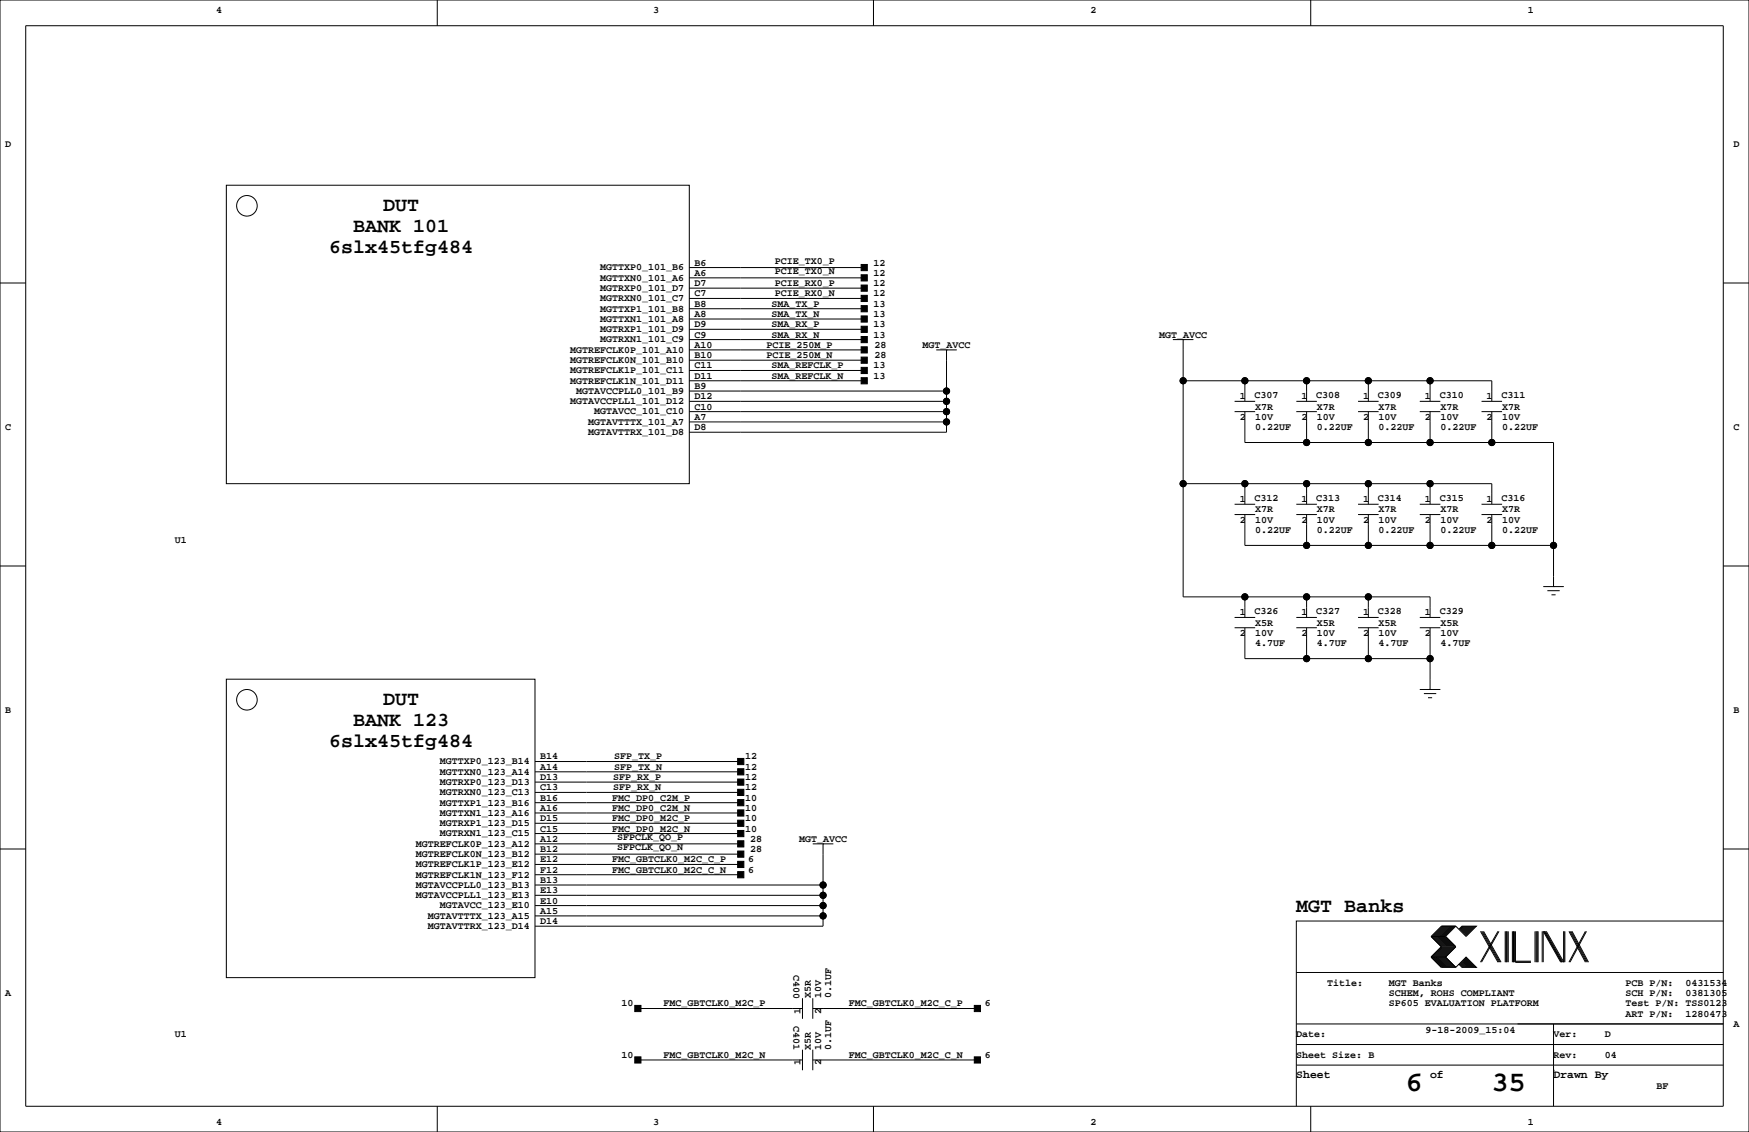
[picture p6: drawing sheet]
<svg xmlns="http://www.w3.org/2000/svg" width="432mm" height="279mm" viewBox="0 0 432 279" stroke-linecap="round" stroke-linejoin="round" font-family="sans-serif">
<g fill="none" stroke="#000" stroke-width=".25">
<path d="M0 0h431.8v279.4h-431.8zM6.3 6.4h419.1v266.6h-419.1zM107.9 0v6.4M215.6 0v6.4M323.6 0v6.4M55.9 45.7h114.3v73.7h-114.3zM0 69.8h6.3M170.2 78.7h43.2M170.2 76.2h43.2M170.2 73.7h43.2M170.2 71.1h43.2M170.2 68.6h43.2"/>
<path d="M170.2 66h43.2M425.4 69.8h6.4M170.2 94h43.2M170.2 99.1h63.5M170.2 91.4h43.2M170.2 81.3h43.2M170.2 83.8h43.2M170.2 88.9h43.2M170.2 86.4h43.2M170.2 96.5h63.5M231.1 86.4h5.1M233.7 86.4h.1"/>
<path d="M233.7 86.4v20.3h-63.5M289.6 83.8h5M292.1 83.8h.1M292.1 83.8v63.5h61v5.1M292.1 94h76.2v5.1M304.8 99.1h5.1M307.3 94v5.1M320 99.1h5.1M322.6 94v5.1M335.3 99.1h5.1M337.8 94v5.1M350.5 99.1h5.1"/>
<path d="M353.1 94v5.1M365.8 99.1h5M170.2 101.6h63.5M170.2 104.1h63.5M292.1 119.4h76.2v5.1M304.8 101.6h5.1M307.3 101.6v7.6h76.2v35.6M307.3 119.4v5.1M320 101.6h5.1M322.6 101.6v7.6M322.6 119.4v5.1M335.3 101.6h5.1"/>
<path d="M337.8 101.6v7.6M337.8 119.4v5.1M350.5 101.6h5.1M353.1 101.6v7.6M353.1 119.4v5.1M365.8 101.6h5M368.3 101.6v7.6M0 139.7h6.3M304.8 127h5.1M304.8 124.5h5.1M307.3 127v7.6h76.2M320 127h5.1"/>
<path d="M320 124.5h5.1M322.6 127v7.6M335.3 127h5.1M335.3 124.5h5.1M337.8 127v7.6M350.5 127h5.1M350.5 124.5h5.1M353.1 127v7.6M365.8 127h5M365.8 124.5h5M368.3 127v7.6M425.4 139.7h6.4"/>
<path d="M304.8 154.9h5.1M304.8 152.4h5.1M307.3 154.9v7.7h45.8M307.3 147.3v5.1M320 154.9h5.1M320 152.4h5.1M322.6 147.3v5.1M322.6 154.9v7.7M335.3 154.9h5.1M335.3 152.4h5.1M337.8 147.3v5.1M337.8 154.9v7.7"/>
<path d="M350.5 154.9h5.1M350.5 152.4h5.1M353.1 154.9v15.3M381 144.8h5.1M382 145.8h3.1M383 146.8h1M383.5 144.8h.1M55.9 167.6h76.2v73.7h-76.2zM350.5 170.2h5.1M351.5 171.2h3.1M352.6 172.2h1M353.1 170.2h.1"/>
<path d="M132.1 198.1h50.8M132.1 195.6h50.8M132.1 193h50.8M132.1 190.5h50.8M132.1 188h50.8M0 209.5h6.3M132.1 218.4h71.1M132.1 208.3h50.8M132.1 205.7h50.8M132.1 203.2h50.8M132.1 200.7h50.8M132.1 210.8h50.8"/>
<path d="M132.1 215.9h50.8M132.1 213.4h50.8M200.7 208.3h5M203.2 208.3h.1M203.2 208.3v20.3h-71.1M425.4 209.5h6.4M132.1 221h71.1M132.1 223.5h71.1M132.1 226.1h71.1M353.3 236.2l2.6 2.6h3.5M353.3 231.1l2.6 2.6-2.6 2.5M353.3 236.2h3.6"/>
<path d="M353.3 231.1h3.6M356.1 228.6l-2.5 2.5 2.5 2.6-2.5 2.5 2.5 2.6M356.4 228.6l-2.6 2.5 2.6 2.6-2.6 2.5 2.6 2.6M356.6 228.6l-2.5 2.5 2.5 2.6-2.5 2.5 2.5 2.6M356.9 228.6l-2.6 2.5 2.6 2.6-2.6 2.5 2.6 2.6M356.9 231.1l2.5 2.6-2.5 2.5M356.9 236.2l2.5 2.6M357.1 228.6l-2.5 2.5 2.5 2.6-2.5 2.5 2.5 2.6M357.4 228.6l-2.6 2.5 2.6 2.6-2.6 2.5 2.6 2.6M357.6 228.6l-2.5 2.5 2.5 2.6-2.5 2.5 2.5 2.6M357.9 228.6l-2.6 2.5 2.6 2.6-2.6 2.5 2.6 2.6M358.1 228.6l-2.5 2.5 2.5 2.6-2.5 2.5 2.5 2.6"/>
<path d="M358.4 228.6l-2.5 2.5 2.5 2.6-2.5 2.5 2.5 2.6M358.6 228.6l-2.5 2.5 2.5 2.6-2.5 2.5 2.5 2.6M358.9 228.6l-2.5 2.5 2.5 2.6-2.5 2.5 2.5 2.6M359.2 228.6l-2.6 2.5 2.6 2.6-2.6 2.5 2.6 2.6M359.4 228.6l2.5 2.5 2.6-2.5h-3.6l-.7 .8M359.4 228.6h-3.5l-2.6 2.5M359.4 228.6l-2.5 2.5M360.2 238l.7 .8h3.6l-2.6-2.6-2.5 2.6M360.4 237.7l1 1.1M360.4 238l.8 .8M360.7 237.5l1.2 1.3M360.7 237.7l1 1.1"/>
<path d="M360.9 237.2l1.6 1.6M360.9 237.5l1.3 1.3M361.2 237l1.8 1.8M361.2 237.2l1.5 1.6M361.2 228.6l-.8 .8M361.4 236.7l2.1 2.1M361.4 237l1.8 1.8M361.4 228.6l-1 1M361.7 236.5l2.3 2.3M361.7 236.7l2 2.1M361.7 228.6l-1 1M361.9 236.5l2.3 2.3"/>
<path d="M361.9 228.6l-1.2 1.3M362.2 228.6l-1.3 1.3M362.5 228.6l-1.6 1.5M362.7 228.6l-1.5 1.5M363 228.6l-1.8 1.8M363.2 228.6l-1.8 1.8M363.5 228.6l-2.1 2M363.7 228.6l-2 2M364 228.6l-2.3 2.3M364.2 228.6l-2.3 2.3M365.5 229.9l4.3 7.6M365.8 229.9l4.3 7.6"/>
<path d="M366 229.9l4.3 7.6M366.3 229.9l4.3 7.6M369.8 229.9l-4.3 7.6M370.1 229.9l-4.3 7.6M371.6 229.9v7.6M371.9 229.9v7.6M372.1 229.9v7.6M372.4 229.9v7.6M373.4 229.9v7.6M373.6 229.9v7.6M373.9 229.9v7.6M374.1 229.9v7.6h3.9"/>
<path d="M374.1 237.2h3.9M379 229.9v7.6M379.2 229.9v7.6M379.5 229.9v7.6M379.7 229.9v7.6M380.7 229.9v7.6M381 237.5v-7.6l4.3 7.6M381.3 229.9l4.3 7.6M381.5 229.9l4.3 7.6M381.8 229.9l4.3 7.6v-7.6M386.3 229.9v7.6M387.3 229.9l4.1 7.6"/>
<path d="M387.6 229.9l4.1 7.6M387.9 229.9l4 7.6M388.1 229.9l4.1 7.6M391.4 229.9l-4.1 7.6M391.7 229.9l-4.1 7.6M425.4 227.3h-105.4v35.6M157.5 248.9h40.6M198.1 246.4v5.1M198.1 259.1v5.1M200.7 248.9h40.6M200.7 246.4v5.1M200.7 259.1v5.1"/>
<path d="M320 257.8h105.4M320 252.7h105.4M320 240h105.4M383.5 252.7v20.3M107.9 273v6.4M157.5 261.6h40.6M200.7 261.6h40.6M215.6 273v6.4M320 262.9v10.1M320 262.9h105.4M323.6 273v6.4M383.5 264.2h.1"/>
<circle cx="61" cy="50.8" r="2.54"/>
<circle cx="233.7" cy="96.5" r=".76"/>
<circle cx="233.7" cy="99.1" r=".76"/>
<circle cx="292.1" cy="94" r=".76"/>
<circle cx="307.3" cy="94" r=".76"/>
<circle cx="322.6" cy="94" r=".76"/>
<circle cx="337.8" cy="94" r=".76"/>
<circle cx="353.1" cy="94" r=".76"/>
<circle cx="233.7" cy="101.6" r=".76"/>
<circle cx="233.7" cy="104.1" r=".76"/>
<circle cx="292.1" cy="119.4" r=".76"/>
<circle cx="307.3" cy="119.4" r=".76"/>
<circle cx="322.6" cy="119.4" r=".76"/>
<circle cx="322.6" cy="109.2" r=".76"/>
<circle cx="337.8" cy="119.4" r=".76"/>
<circle cx="337.8" cy="109.2" r=".76"/>
<circle cx="353.1" cy="119.4" r=".76"/>
<circle cx="353.1" cy="109.2" r=".76"/>
<circle cx="368.3" cy="109.2" r=".76"/>
<circle cx="322.6" cy="134.6" r=".76"/>
<circle cx="337.8" cy="134.6" r=".76"/>
<circle cx="353.1" cy="134.6" r=".76"/>
<circle cx="368.3" cy="134.6" r=".76"/>
<circle cx="383.5" cy="134.6" r=".76"/>
<circle cx="307.3" cy="147.3" r=".76"/>
<circle cx="322.6" cy="147.3" r=".76"/>
<circle cx="337.8" cy="147.3" r=".76"/>
<circle cx="61" cy="172.7" r="2.54"/>
<circle cx="322.6" cy="162.6" r=".76"/>
<circle cx="337.8" cy="162.6" r=".76"/>
<circle cx="353.1" cy="162.6" r=".76"/>
<circle cx="203.2" cy="218.4" r=".76"/>
<circle cx="203.2" cy="226.1" r=".76"/>
<circle cx="203.2" cy="223.5" r=".76"/>
<circle cx="203.2" cy="221" r=".76"/>
</g>
<g fill="#000" stroke="#000" stroke-width=".25">
<path d="M212.6 78h1.5v1.5h-1.5z" fill-rule="evenodd"/>
<path d="M212.6 75.4h1.5v1.6h-1.5z" fill-rule="evenodd"/>
<path d="M212.6 72.9h1.5v1.5h-1.5z" fill-rule="evenodd"/>
<path d="M212.6 70.4h1.5v1.5h-1.5z" fill-rule="evenodd"/>
<path d="M212.6 67.8h1.5v1.5h-1.5z" fill-rule="evenodd"/>
<path d="M212.6 65.3h1.5v1.5h-1.5z" fill-rule="evenodd"/>
<path d="M212.6 93.2h1.5v1.5h-1.5z" fill-rule="evenodd"/>
<path d="M212.6 90.7h1.5v1.5h-1.5z" fill-rule="evenodd"/>
<path d="M212.6 80.5h1.5v1.5h-1.5z" fill-rule="evenodd"/>
<path d="M212.6 83.1h1.5v1.5h-1.5z" fill-rule="evenodd"/>
<path d="M212.6 88.1h1.5v1.6h-1.5z" fill-rule="evenodd"/>
<path d="M212.6 85.6h1.5v1.5h-1.5z" fill-rule="evenodd"/>
<path d="M182.1 197.4h1.5v1.5h-1.5z" fill-rule="evenodd"/>
<path d="M182.1 194.8h1.5v1.5h-1.5z" fill-rule="evenodd"/>
<path d="M182.1 192.3h1.5v1.5h-1.5z" fill-rule="evenodd"/>
<path d="M182.1 189.7h1.5v1.6h-1.5z" fill-rule="evenodd"/>
<path d="M182.1 187.2h1.5v1.5h-1.5z" fill-rule="evenodd"/>
<path d="M182.1 205h1.5v1.5h-1.5z" fill-rule="evenodd"/>
<path d="M182.1 202.4h1.5v1.6h-1.5z" fill-rule="evenodd"/>
<path d="M182.1 199.9h1.5v1.5h-1.5z" fill-rule="evenodd"/>
<path d="M182.1 210.1h1.5v1.5h-1.5z" fill-rule="evenodd"/>
<path d="M182.1 207.5h1.5v1.5h-1.5z" fill-rule="evenodd"/>
<path d="M182.1 215.1h1.5v1.6h-1.5z" fill-rule="evenodd"/>
<path d="M182.1 212.6h1.5v1.5h-1.5z" fill-rule="evenodd"/>
<path d="M156.7 248.2h1.5v1.5h-1.5z" fill-rule="evenodd"/>
<path d="M240.5 248.2h1.6v1.5h-1.6z" fill-rule="evenodd"/>
<path d="M156.7 260.9h1.5v1.5h-1.5z" fill-rule="evenodd"/>
<path d="M240.5 260.9h1.6v1.5h-1.6z" fill-rule="evenodd"/>
<circle cx="233.7" cy="96.5" r=".76"/>
<circle cx="233.7" cy="99.1" r=".76"/>
<circle cx="292.1" cy="94" r=".76"/>
<circle cx="307.3" cy="94" r=".76"/>
<circle cx="322.6" cy="94" r=".76"/>
<circle cx="337.8" cy="94" r=".76"/>
<circle cx="353.1" cy="94" r=".76"/>
<circle cx="233.7" cy="101.6" r=".76"/>
<circle cx="233.7" cy="104.1" r=".76"/>
<circle cx="292.1" cy="119.4" r=".76"/>
<circle cx="307.3" cy="119.4" r=".76"/>
<circle cx="322.6" cy="119.4" r=".76"/>
<circle cx="322.6" cy="109.2" r=".76"/>
<circle cx="337.8" cy="119.4" r=".76"/>
<circle cx="337.8" cy="109.2" r=".76"/>
<circle cx="353.1" cy="119.4" r=".76"/>
<circle cx="353.1" cy="109.2" r=".76"/>
<circle cx="368.3" cy="109.2" r=".76"/>
<circle cx="322.6" cy="134.6" r=".76"/>
<circle cx="337.8" cy="134.6" r=".76"/>
<circle cx="353.1" cy="134.6" r=".76"/>
<circle cx="368.3" cy="134.6" r=".76"/>
<circle cx="383.5" cy="134.6" r=".76"/>
<circle cx="307.3" cy="147.3" r=".76"/>
<circle cx="322.6" cy="147.3" r=".76"/>
<circle cx="337.8" cy="147.3" r=".76"/>
<circle cx="322.6" cy="162.6" r=".76"/>
<circle cx="337.8" cy="162.6" r=".76"/>
<circle cx="353.1" cy="162.6" r=".76"/>
<circle cx="203.2" cy="218.4" r=".76"/>
<circle cx="203.2" cy="226.1" r=".76"/>
<circle cx="203.2" cy="223.5" r=".76"/>
<circle cx="203.2" cy="221" r=".76"/>
</g>
<g font-size="7.1">
<text x="347" y="269.3">6</text>
<text x="368.2" y="269.3">35</text>
</g>
<g font-size="4.9">
<text x="94.6" y="52.2">DUT</text>
<text x="87.2" y="57.3">BANK 101</text>
<text x="81.3" y="62.3">6slx45tfg484</text>
<text x="87.2" y="179.2">BANK 123</text>
<text x="94.6" y="174.1">DUT</text>
<text x="81.3" y="184.3">6slx45tfg484</text>
<text x="320" y="225.1">MGT Banks</text>
</g>
<g font-size="2.8">
<text x="320" y="266.1">Sheet</text>
<text x="353.1" y="266.1">of</text>
<text x="383.5" y="266.1">Drawn By</text>
</g>
<g font-size="2.5">
<text x="53.3" y="3.3">4</text>
<text x="161.3" y="3.3">3</text>
<text x="269.2" y="3.3">2</text>
<text x="377.2" y="3.3">1</text>
<text x="1.3" y="36.3">D</text>
<text x="428" y="36.3">D</text>
<text x="171.4" y="65.5">B6</text>
<text x="191.3" y="65.1">PCIE_TX0_P</text>
<text x="215.7" y="65.5">12</text>
<text x="148.2" y="71.8">MGTRXP0_101_D7</text>
<text x="148.2" y="69.3">MGTTXN0_101_A6</text>
<text x="148.2" y="66.7">MGTTXP0_101_B6</text>
<text x="171.4" y="70.6">D7</text>
<text x="171.4" y="68.1">A6</text>
<text x="191.3" y="67.7">PCIE_TX0_N</text>
<text x="191.3" y="70.6">PCIE_RX0_P</text>
<text x="215.7" y="68.1">12</text>
<text x="215.7" y="70.6">12</text>
<text x="148.2" y="76.9">MGTTXP1_101_B8</text>
<text x="148.2" y="74.4">MGTRXN0_101_C7</text>
<text x="171.4" y="75.7">B8</text>
<text x="171.4" y="73.2">C7</text>
<text x="190.5" y="75.7">SMA_TX_P</text>
<text x="191.3" y="73.2">PCIE_RX0_N</text>
<text x="215.7" y="73.2">12</text>
<text x="215.7" y="75.7">13</text>
<text x="148.2" y="82">MGTRXP1_101_D9</text>
<text x="148.2" y="79.4">MGTTXN1_101_A8</text>
<text x="171.4" y="83.3">C9</text>
<text x="171.4" y="80.8">D9</text>
<text x="171.4" y="78.2">A8</text>
<text x="190.5" y="83.3">SMA_RX_N</text>
<text x="190.5" y="78.2">SMA_TX_N</text>
<text x="190.5" y="80.8">SMA_RX_P</text>
<text x="215.7" y="83.3">13</text>
<text x="215.7" y="78.2">13</text>
<text x="215.7" y="80.8">13</text>
<text x="286.2" y="83.3">MGT_AVCC</text>
<text x="140.8" y="89.6">MGTREFCLK0N_101_B10</text>
<text x="140.8" y="87.1">MGTREFCLK0P_101_A10</text>
<text x="148.2" y="84.5">MGTRXN1_101_C9</text>
<text x="171.4" y="88.4">B10</text>
<text x="171.4" y="85.9">A10</text>
<text x="189.2" y="85.9">PCIE_250M_P</text>
<text x="189.2" y="88.4">PCIE_250M_N</text>
<text x="215.9" y="85.9">28</text>
<text x="215.9" y="88.4">28</text>
<text x="227.8" y="85.9">MGT_AVCC</text>
<text x="140.8" y="94.7">MGTREFCLK1N_101_D11</text>
<text x="140.8" y="92.1">MGTREFCLK1P_101_C11</text>
<text x="171.4" y="93.5">D11</text>
<text x="171.4" y="90.9">C11</text>
<text x="190.5" y="90.9">SMA_REFCLK_P</text>
<text x="190.5" y="93.5">SMA_REFCLK_N</text>
<text x="215.7" y="90.9">13</text>
<text x="215.7" y="93.5">13</text>
<text x="140.8" y="99.8">MGTAVCCPLL1_101_D12</text>
<text x="142.2" y="97.2">MGTAVCCPLL0_101_B9</text>
<text x="171.4" y="101.1">C10</text>
<text x="171.4" y="98.6">D12</text>
<text x="171.4" y="96">B9</text>
<text x="306.1" y="98.6">1</text>
<text x="309.7" y="98.2">C307</text>
<text x="309.9" y="101.1">X7R</text>
<text x="321.3" y="98.6">1</text>
<text x="325" y="98.2">C308</text>
<text x="325.1" y="101.1">X7R</text>
<text x="336.6" y="98.6">1</text>
<text x="340.2" y="98.2">C309</text>
<text x="340.4" y="101.1">X7R</text>
<text x="351.8" y="98.6">1</text>
<text x="355.4" y="98.2">C310</text>
<text x="355.6" y="101.1">X7R</text>
<text x="367" y="98.6">1</text>
<text x="370.7" y="98.2">C311</text>
<text x="370.8" y="101.1">X7R</text>
<text x="1.3" y="106.2">C</text>
<text x="145.2" y="107.4">MGTAVTTRX_101_D8</text>
<text x="145.2" y="104.8">MGTAVTTTX_101_A7</text>
<text x="146.7" y="102.3">MGTAVCC_101_C10</text>
<text x="171.4" y="106.2">D8</text>
<text x="171.4" y="103.6">A7</text>
<text x="306.1" y="103.6">2</text>
<text x="309.9" y="106.2">0.22UF</text>
<text x="309.9" y="103.6">10V</text>
<text x="321.3" y="103.6">2</text>
<text x="325.1" y="103.6">10V</text>
<text x="325.1" y="106.2">0.22UF</text>
<text x="336.6" y="103.6">2</text>
<text x="340.4" y="106.2">0.22UF</text>
<text x="340.4" y="103.6">10V</text>
<text x="351.8" y="103.6">2</text>
<text x="355.6" y="103.6">10V</text>
<text x="355.6" y="106.2">0.22UF</text>
<text x="367" y="103.6">2</text>
<text x="370.8" y="106.2">0.22UF</text>
<text x="370.8" y="103.6">10V</text>
<text x="428" y="106.2">C</text>
<text x="306.1" y="124">1</text>
<text x="309.7" y="123.6">C312</text>
<text x="321.3" y="124">1</text>
<text x="325" y="123.6">C313</text>
<text x="336.6" y="124">1</text>
<text x="340.2" y="123.6">C314</text>
<text x="351.8" y="124">1</text>
<text x="355.4" y="123.6">C315</text>
<text x="367" y="124">1</text>
<text x="370.7" y="123.6">C316</text>
<text x="306.1" y="129">2</text>
<text x="309.9" y="126.5">X7R</text>
<text x="309.9" y="129">10V</text>
<text x="309.9" y="131.6">0.22UF</text>
<text x="321.3" y="129">2</text>
<text x="325.1" y="131.6">0.22UF</text>
<text x="325.1" y="129">10V</text>
<text x="325.1" y="126.5">X7R</text>
<text x="336.6" y="129">2</text>
<text x="340.4" y="126.5">X7R</text>
<text x="340.4" y="129">10V</text>
<text x="340.4" y="131.6">0.22UF</text>
<text x="351.8" y="129">2</text>
<text x="355.6" y="131.6">0.22UF</text>
<text x="355.6" y="129">10V</text>
<text x="355.6" y="126.5">X7R</text>
<text x="367" y="129">2</text>
<text x="370.8" y="126.5">X7R</text>
<text x="370.8" y="129">10V</text>
<text x="370.8" y="131.6">0.22UF</text>
<text x="43.2" y="134.1">U1</text>
<text x="306.1" y="151.9">1</text>
<text x="309.7" y="151.6">C326</text>
<text x="309.9" y="154.4">X5R</text>
<text x="321.3" y="151.9">1</text>
<text x="325" y="151.6">C327</text>
<text x="325.1" y="154.4">X5R</text>
<text x="336.6" y="151.9">1</text>
<text x="340.2" y="151.6">C328</text>
<text x="340.4" y="154.4">X5R</text>
<text x="351.8" y="151.9">1</text>
<text x="355.4" y="151.6">C329</text>
<text x="355.6" y="154.4">X5R</text>
<text x="306.1" y="157">2</text>
<text x="309.9" y="159.5">4.7UF</text>
<text x="309.9" y="157">10V</text>
<text x="321.3" y="157">2</text>
<text x="325.1" y="157">10V</text>
<text x="325.1" y="159.5">4.7UF</text>
<text x="336.6" y="157">2</text>
<text x="340.4" y="159.5">4.7UF</text>
<text x="340.4" y="157">10V</text>
<text x="351.8" y="157">2</text>
<text x="355.6" y="157">10V</text>
<text x="355.6" y="159.5">4.7UF</text>
<text x="1.3" y="176">B</text>
<text x="428" y="176">B</text>
<text x="108.6" y="191.2">MGTTXN0_123_A14</text>
<text x="108.6" y="188.7">MGTTXP0_123_B14</text>
<text x="133.3" y="190">A14</text>
<text x="133.3" y="187.5">B14</text>
<text x="151.6" y="187.5">SFP_TX_P</text>
<text x="151.6" y="190">SFP_TX_N</text>
<text x="183.9" y="187.5">12</text>
<text x="183.9" y="190">12</text>
<text x="108.6" y="196.3">MGTRXN0_123_C13</text>
<text x="108.6" y="193.7">MGTRXP0_123_D13</text>
<text x="133.3" y="197.6">B16</text>
<text x="133.3" y="195.1">C13</text>
<text x="133.3" y="192.5">D13</text>
<text x="151.1" y="197.6">FMC_DP0_C2M_P</text>
<text x="151.4" y="192.5">SFP_RX_P</text>
<text x="151.4" y="195.1">SFP_RX_N</text>
<text x="183.9" y="192.5">12</text>
<text x="183.9" y="195.1">12</text>
<text x="183.9" y="197.6">10</text>
<text x="108.6" y="203.9">MGTRXP1_123_D15</text>
<text x="108.6" y="201.4">MGTTXN1_123_A16</text>
<text x="108.6" y="198.8">MGTTXP1_123_B16</text>
<text x="133.3" y="202.7">D15</text>
<text x="133.3" y="200.2">A16</text>
<text x="151.1" y="200.2">FMC_DP0_C2M_N</text>
<text x="151.1" y="202.7">FMC_DP0_M2C_P</text>
<text x="183.9" y="200.2">10</text>
<text x="183.9" y="202.7">10</text>
<text x="102.7" y="209">MGTREFCLK0P_123_A12</text>
<text x="108.6" y="206.4">MGTRXN1_123_C15</text>
<text x="133.3" y="207.8">A12</text>
<text x="133.3" y="205.2">C15</text>
<text x="151.1" y="205.2">FMC_DP0_M2C_N</text>
<text x="152.4" y="207.4">SFPCLK_QO_P</text>
<text x="152.4" y="209.9">SFPCLK_QO_N</text>
<text x="183.9" y="205.2">10</text>
<text x="185.2" y="207.8">28</text>
<text x="197.3" y="207.8">MGT_AVCC</text>
<text x="102.7" y="214.1">MGTREFCLK1P_123_E12</text>
<text x="102.7" y="211.5">MGTREFCLK0N_123_B12</text>
<text x="133.3" y="215.4">F12</text>
<text x="133.3" y="212.9">E12</text>
<text x="133.3" y="210.3">B12</text>
<text x="151.1" y="212.9">FMC_GBTCLK0_M2C_C_P</text>
<text x="151.1" y="215.4">FMC_GBTCLK0_M2C_C_N</text>
<text x="184.7" y="212.9">6</text>
<text x="184.7" y="215.4">6</text>
<text x="185.2" y="210.3">28</text>
<text x="102.7" y="221.7">MGTAVCCPLL1_123_E13</text>
<text x="102.7" y="219.1">MGTAVCCPLL0_123_B13</text>
<text x="102.7" y="216.6">MGTREFCLK1N_123_F12</text>
<text x="133.3" y="220.5">E13</text>
<text x="133.3" y="217.9">B13</text>
<text x="105.6" y="226.8">MGTAVTTTX_123_A15</text>
<text x="108.6" y="224.2">MGTAVCC_123_E10</text>
<text x="133.3" y="225.6">A15</text>
<text x="133.3" y="223">E10</text>
<text x="105.6" y="229.3">MGTAVTTRX_123_D14</text>
<text x="133.3" y="228.1">D14</text>
<text x="1.3" y="245.9">A</text>
<text x="195.9" y="240.6" transform="rotate(90 195.9 240.6)">C400</text>
<text x="327.7" y="243.3">Title:</text>
<text x="342.9" y="245.9">SCHEM, ROHS COMPLIANT</text>
<text x="342.9" y="243.3">MGT Banks</text>
<text x="401.3" y="245.9">SCH P/N:</text>
<text x="401.3" y="243.3">PCB P/N:</text>
<text x="416.1" y="245.9">0381305</text>
<text x="416.1" y="243.3">0431534</text>
<text x="153.5" y="248.4">10</text>
<text x="163.8" y="248.4">FMC_GBTCLK0_M2C_P</text>
<text x="197.6" y="250.2" transform="rotate(-90 197.6 250.2)">1</text>
<text x="200.2" y="246.4" transform="rotate(-90 200.2 246.4)">X5R</text>
<text x="202.7" y="250.2" transform="rotate(-90 202.7 250.2)">2</text>
<text x="202.7" y="246.4" transform="rotate(-90 202.7 246.4)">10V</text>
<text x="205.2" y="246.4" transform="rotate(-90 205.2 246.4)">0.1UF</text>
<text x="209.5" y="248.4">FMC_GBTCLK0_M2C_C_P</text>
<text x="243.1" y="248.4">6</text>
<text x="342.9" y="248.4">SP605 EVALUATION PLATFORM</text>
<text x="401.3" y="248.4">Test P/N: TSS0123</text>
<text x="401.3" y="251">ART P/N:</text>
<text x="416.1" y="251">1280473</text>
<text x="43.2" y="256">U1</text>
<text x="195.9" y="253.3" transform="rotate(90 195.9 253.3)">C401</text>
<text x="320" y="256">Date:</text>
<text x="351.9" y="255">9-18-2009_15:04</text>
<text x="383.5" y="256">Ver:</text>
<text x="396.2" y="256">D</text>
<text x="428" y="253.5">A</text>
<text x="153.5" y="261.1">10</text>
<text x="163.8" y="261.1">FMC_GBTCLK0_M2C_N</text>
<text x="197.6" y="262.9" transform="rotate(-90 197.6 262.9)">1</text>
<text x="200.2" y="259.1" transform="rotate(-90 200.2 259.1)">X5R</text>
<text x="202.7" y="262.9" transform="rotate(-90 202.7 262.9)">2</text>
<text x="202.7" y="259.1" transform="rotate(-90 202.7 259.1)">10V</text>
<text x="205.2" y="259.1" transform="rotate(-90 205.2 259.1)">0.1UF</text>
<text x="209.5" y="261.1">FMC_GBTCLK0_M2C_C_N</text>
<text x="243.1" y="261.1">6</text>
<text x="320" y="261.1">Sheet Size: B</text>
<text x="383.5" y="261.1">Rev:</text>
<text x="396.2" y="261.1">04</text>
<text x="408.9" y="268.7">BF</text>
<text x="53.3" y="277.6">4</text>
<text x="161.3" y="277.6">3</text>
<text x="269.2" y="277.6">2</text>
<text x="377.2" y="277.6">1</text>
</g>
</svg>
